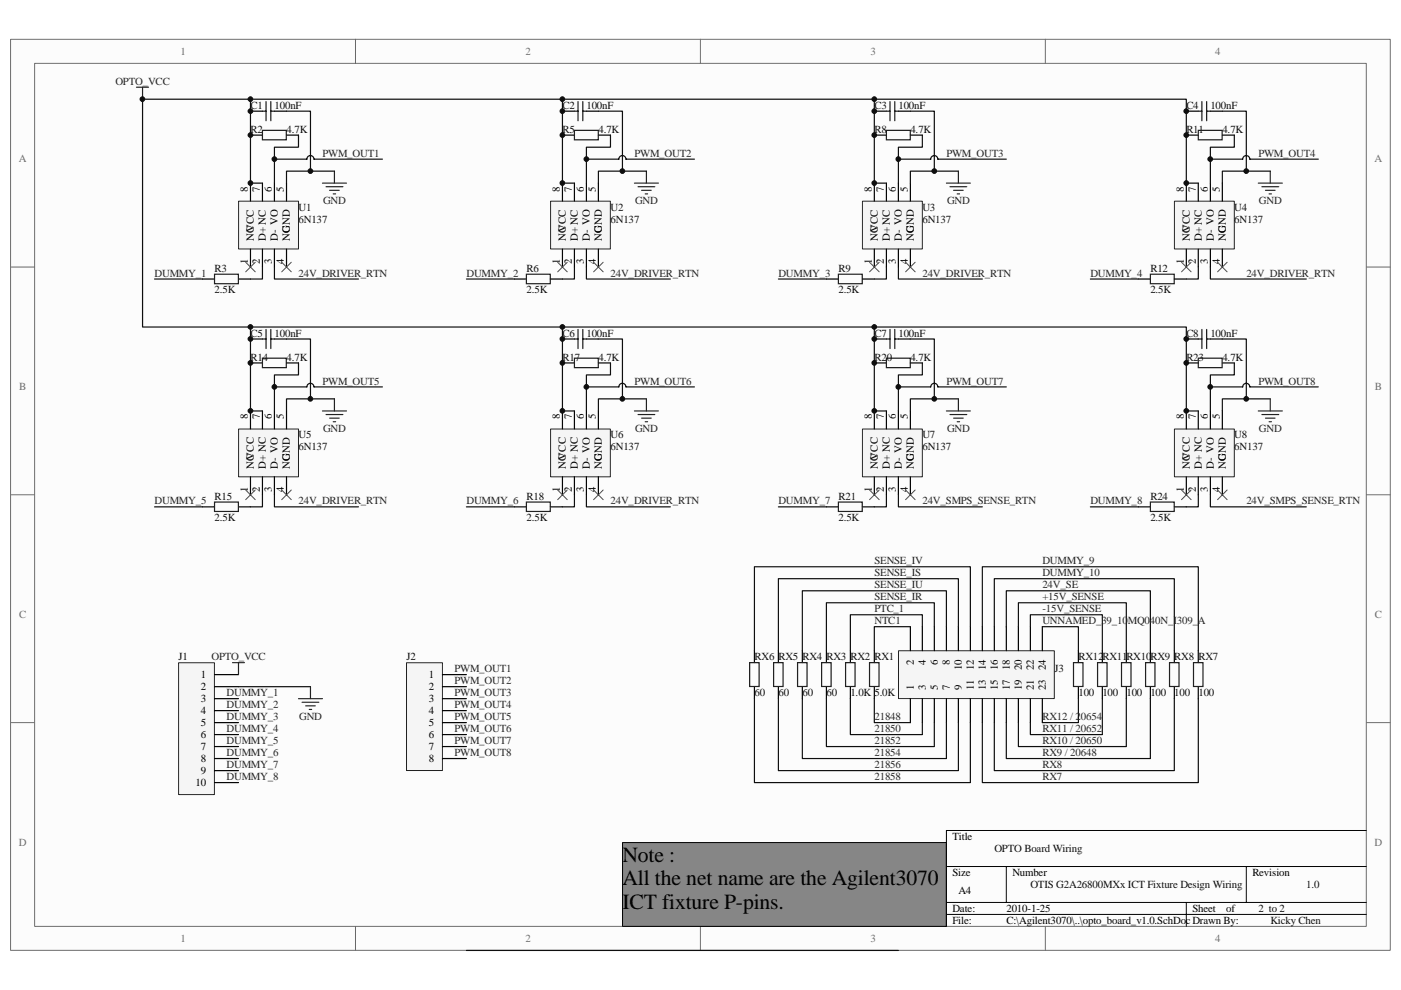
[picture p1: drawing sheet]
<svg xmlns="http://www.w3.org/2000/svg" width="297mm" height="210mm" viewBox="0 0 297 210" stroke-linecap="round" stroke-linejoin="round" font-family="sans-serif">
<path d="M2.3 8.4h292.5v193.2h-292.5z" fill="#fcfcfc"/>
<path d="M2.2 8.3h292.6v193.3h-292.6z" fill="none" stroke="#6e6e6e" stroke-width=".21"/>
<path d="M7.4 13.5h282.3v183h-282.3z" fill="#fcfcfc"/>
<g fill="none" stroke="#6e6e6e" stroke-width=".21">
<path d="M7.3 13.4h282.4v183.1h-282.4zM75.4 8.3v5.1M148.5 8.3v5.1M221.6 8.3v5.1M2.2 56.6h5.1M289.7 56.6h5.1M2.2 104.9h5.1M289.7 104.9h5.1M2.2 153.3h5.1M289.7 153.3h5.1M75.4 196.5v5.1M148.5 196.5v5.1"/>
<path d="M221.6 196.5v5.1"/>
</g>
<path d="M289.7 176.1h-89v20.4M200.7 183.8h89M200.7 191.4h89M200.7 194h89M213.4 183.8v7.6M251.5 191.4v5.1M264.2 183.8v7.6" fill="none" stroke="#000" stroke-width=".21"/>
<path d="M98.9 201.6h91.6" fill="none" stroke="#0e0e0e" stroke-width=".25"/>
<path d="M132 178.7h68.6v17.8h-68.6z" fill="#868686"/>
<path d="M132 178.7h68.6v17.8h-68.6z" fill="none" stroke="#000" stroke-width=".21"/>
<path d="M249 42.7h12.7v10.1h-12.7z" fill="#f5f5f5"/>
<path d="M249 42.7h12.7v10.1h-12.7z" fill="none" stroke="#262626" stroke-width=".21"/>
<g fill="none" stroke="#000" stroke-width=".25">
<path d="M251.5 38.8v3.9M251.5 23.6h2.6M251.5 28.7h2.6M254.1 38.8v3.9M256.6 38.8v3.9M256.6 23.6h2.6M259.2 38.8v3.9M259.2 28.7h2.5M241.3 59.2h2.6M249 59.2h2.5M251.5 52.8v3.8M254.1 52.8v3.8"/>
<path d="M256.6 52.8v3.8M259.2 52.8v3.8"/>
</g>
<path d="M250.5 55.6l2 2.1M252.5 55.6l-2 2.1M258.1 55.6l2.1 2.1M260.2 55.6l-2.1 2.1" fill="none" stroke="#4c4c4c" stroke-width=".21"/>
<path d="M254.1 27.6h5v2.1h-5zM254.1 23.6h.7M254.8 21.5v4.1M255.8 21.5v4.1M255.8 23.6h.8M243.9 58.2h5.1v2h-5.1z" fill="none" stroke="#1c1c1c" stroke-width=".25"/>
<path d="M256.6 33.8h6.9a.75 .75 0 0 1 .7-.8 .75 .75 0 0 1 .8 .8M259.2 23.6h5v12.7h-5v2.5M261.7 28.7v2.5h-5.1v7.6M264.2 36.3h5.1M265 33.8h14.5M254.1 56.6v2.6h-2.6M256.6 56.6v2.6h20.4" fill="none" stroke="#0e0e0e" stroke-width=".25"/>
<path d="M266.8 38.8h5.1M267.5 39.6h3.6M269.3 36.3v2.5M268.3 40.4h2M269.1 41.1h.5" fill="none" stroke="#262626" stroke-width=".25"/>
<path d="M182.9 42.7h12.7v10.1h-12.7z" fill="#f5f5f5"/>
<path d="M182.9 42.7h12.7v10.1h-12.7z" fill="none" stroke="#262626" stroke-width=".21"/>
<g fill="none" stroke="#000" stroke-width=".25">
<path d="M185.4 38.8v3.9M185.4 23.6h2.5M185.4 28.7h2.5M187.9 38.8v3.9M190.5 38.8v3.9M190.5 23.6h2.5M193 38.8v3.9M193 28.7h2.6M175.2 59.2h2.6M182.8 59.2h2.6M185.4 52.8v3.8M187.9 52.8v3.8"/>
<path d="M190.5 52.8v3.8M193 52.8v3.8"/>
</g>
<path d="M184.4 55.6l2 2.1M186.4 55.6l-2 2.1M192 55.6l2 2.1M194 55.6l-2 2.1" fill="none" stroke="#4c4c4c" stroke-width=".21"/>
<path d="M187.9 27.6h5.1v2.1h-5.1zM187.9 23.6h.8M188.7 21.5v4.1M189.7 21.5v4.1M189.7 23.6h.8M177.8 58.2h5v2h-5z" fill="none" stroke="#1c1c1c" stroke-width=".25"/>
<path d="M190.5 33.8h6.8a.75 .75 0 0 1 .8-.8 .75 .75 0 0 1 .7 .8M193 23.6h5.1v12.7h-5.1v2.5M195.6 28.7v2.5h-5.1v7.6M198.1 36.3h5.1M198.9 33.8h14.5M187.9 56.6v2.6h-2.5" fill="none" stroke="#0e0e0e" stroke-width=".25"/>
<path d="M200.7 38.8h5M201.4 39.6h3.6M203.2 36.3v2.5M202.2 40.4h2M202.9 41.1h.6" fill="none" stroke="#262626" stroke-width=".25"/>
<path d="M116.8 42.7h12.6v10.1h-12.6z" fill="#f5f5f5"/>
<path d="M116.7 42.7h12.7v10.1h-12.7z" fill="none" stroke="#262626" stroke-width=".21"/>
<g fill="none" stroke="#000" stroke-width=".25">
<path d="M119.2 38.8v3.9M119.2 23.6h2.6M119.2 28.7h2.6M121.8 38.8v3.9M124.3 38.8v3.9M124.3 23.6h2.6M126.9 38.8v3.9M126.9 28.7h2.5M109.1 59.2h2.5M116.7 59.2h2.5M119.2 52.8v3.8M121.8 52.8v3.8"/>
<path d="M124.3 52.8v3.8M126.9 52.8v3.8"/>
</g>
<path d="M118.2 55.6l2.1 2.1M120.3 55.6l-2.1 2.1M125.9 55.6l2 2.1M127.9 55.6l-2 2.1" fill="none" stroke="#4c4c4c" stroke-width=".21"/>
<path d="M121.8 23.6h.8M121.8 27.6h5v2.1h-5zM122.6 21.5v4.1M123.6 21.5v4.1M123.6 23.6h.7M111.6 58.2h5.1v2h-5.1z" fill="none" stroke="#1c1c1c" stroke-width=".25"/>
<path d="M124.3 33.8h6.9a.75 .75 0 0 1 .8-.8 .75 .75 0 0 1 .7 .8h14.5M126.9 23.6h5.1v12.7h-5.1v2.5M129.4 28.7v2.5h-5.1v7.6M132 36.3h5.1M121.8 56.6v2.6h-2.6" fill="none" stroke="#0e0e0e" stroke-width=".25"/>
<path d="M134.5 38.8h5.1M135.3 39.6h3.5M137.1 36.3v2.5M136 40.4h2.1M136.8 41.1h.5" fill="none" stroke="#262626" stroke-width=".25"/>
<path d="M50.6 42.7h12.7v10.1h-12.7z" fill="#f5f5f5"/>
<path d="M50.6 42.7h12.7v10.1h-12.7z" fill="none" stroke="#262626" stroke-width=".21"/>
<g fill="none" stroke="#000" stroke-width=".25">
<path d="M53.1 38.8v3.9M53.1 23.6h2.5M53.1 28.7h2.5M55.6 38.8v3.9M58.2 38.8v3.9M58.2 23.6h2.5M60.7 38.8v3.9M60.7 28.7h2.6M42.9 59.2h2.6M50.6 59.2h2.5M53.1 52.8v3.8M55.6 52.8v3.8"/>
<path d="M58.2 52.8v3.8M60.7 52.8v3.8"/>
</g>
<path d="M52.1 55.6l2 2.1M54.1 55.6l-2 2.1M59.7 55.6l2.1 2.1M61.8 55.6l-2.1 2.1" fill="none" stroke="#4c4c4c" stroke-width=".21"/>
<path d="M55.6 27.6h5.1v2.1h-5.1zM55.6 23.6h.8M56.4 21.5v4.1M57.4 21.5v4.1M57.4 23.6h.8M45.5 58.2h5v2h-5z" fill="none" stroke="#1c1c1c" stroke-width=".25"/>
<path d="M53.1 21h66.1v17.8h2.6M58.2 33.8h6.9a.75 .75 0 0 1 .7-.8 .75 .75 0 0 1 .8 .8h14.5M60.7 23.6h5.1v12.7h-5.1v2.5M63.3 28.7v2.5h-5.1v7.6M65.8 36.3h5.1M119.2 21h66.2v17.8h2.5M185.4 21h66.1v17.8h2.6M55.6 56.6v2.6h-2.5M58.2 56.6v2.6h17.8M124.3 56.6v2.6h17.8M190.5 56.6v2.6h17.8" fill="none" stroke="#0e0e0e" stroke-width=".25"/>
<path d="M68.4 38.8h5.1M69.1 39.6h3.6M70.9 36.3v2.5M69.9 40.4h2M70.7 41.1h.5" fill="none" stroke="#262626" stroke-width=".25"/>
<path d="M249 91h12.7v10.1h-12.7z" fill="#f5f5f5"/>
<path d="M249 91h12.7v10.1h-12.7z" fill="none" stroke="#262626" stroke-width=".21"/>
<g fill="none" stroke="#000" stroke-width=".25">
<path d="M251.5 71.9h2.6M251.5 77h2.6M256.6 71.9h2.6M259.2 77h2.5M251.5 87.2v3.8M254.1 87.2v3.8M256.6 87.2v3.8M259.2 87.2v3.8M241.3 107.5h2.6M249 107.5h2.5M251.5 101.1v3.8M254.1 101.1v3.8"/>
<path d="M256.6 101.1v3.8M259.2 101.1v3.8"/>
</g>
<path d="M250.5 103.9l2 2.1M252.5 103.9l-2 2.1M258.1 103.9l2.1 2.1M260.2 103.9l-2.1 2.1" fill="none" stroke="#4c4c4c" stroke-width=".21"/>
<path d="M254.1 76h5v2h-5zM254.1 71.9h.7M254.8 69.9v4M255.8 69.9v4M255.8 71.9h.8M243.9 106.5h5.1v2h-5.1z" fill="none" stroke="#1c1c1c" stroke-width=".25"/>
<path d="M259.2 71.9h5v12.7h-5v2.6M261.7 77v2.5h-5.1v7.7M256.6 82.1h6.9a.75 .75 0 0 1 .7-.8 .75 .75 0 0 1 .8 .8M264.2 84.6h5.1M265 82.1h14.5M254.1 104.9v2.6h-2.6M256.6 104.9v2.6h20.4" fill="none" stroke="#0e0e0e" stroke-width=".25"/>
<path d="M266.8 87.2h5.1M267.5 87.9h3.6M268.3 88.7h2M269.1 89.5h.5M269.3 84.6v2.6" fill="none" stroke="#262626" stroke-width=".25"/>
<path d="M182.9 91h12.7v10.1h-12.7z" fill="#f5f5f5"/>
<path d="M182.9 91h12.7v10.1h-12.7z" fill="none" stroke="#262626" stroke-width=".21"/>
<g fill="none" stroke="#000" stroke-width=".25">
<path d="M185.4 71.9h2.5M185.4 77h2.5M190.5 71.9h2.5M193 77h2.6M185.4 87.2v3.8M187.9 87.2v3.8M190.5 87.2v3.8M193 87.2v3.8M175.2 107.5h2.6M182.8 107.5h2.6M185.4 101.1v3.8M187.9 101.1v3.8"/>
<path d="M190.5 101.1v3.8M193 101.1v3.8"/>
</g>
<path d="M184.4 103.9l2 2.1M186.4 103.9l-2 2.1M192 103.9l2 2.1M194 103.9l-2 2.1" fill="none" stroke="#4c4c4c" stroke-width=".21"/>
<path d="M187.9 76h5.1v2h-5.1zM187.9 71.9h.8M188.7 69.9v4M189.7 69.9v4M189.7 71.9h.8M177.8 106.5h5v2h-5z" fill="none" stroke="#1c1c1c" stroke-width=".25"/>
<path d="M193 71.9h5.1v12.7h-5.1v2.6M195.6 77v2.5h-5.1v7.7M190.5 82.1h6.8a.75 .75 0 0 1 .8-.8 .75 .75 0 0 1 .7 .8M198.1 84.6h5.1M198.9 82.1h14.5M187.9 104.9v2.6h-2.5" fill="none" stroke="#0e0e0e" stroke-width=".25"/>
<path d="M200.7 87.2h5M201.4 87.9h3.6M202.2 88.7h2M202.9 89.5h.6M203.2 84.6v2.6" fill="none" stroke="#262626" stroke-width=".25"/>
<path d="M116.8 91h12.6v10.1h-12.6z" fill="#f5f5f5"/>
<path d="M116.7 91h12.7v10.1h-12.7z" fill="none" stroke="#262626" stroke-width=".21"/>
<g fill="none" stroke="#000" stroke-width=".25">
<path d="M119.2 71.9h2.6M119.2 77h2.6M124.3 71.9h2.6M126.9 77h2.5M119.2 87.2v3.8M121.8 87.2v3.8M124.3 87.2v3.8M126.9 87.2v3.8M109.1 107.5h2.5M116.7 107.5h2.5M119.2 101.1v3.8M121.8 101.1v3.8"/>
<path d="M124.3 101.1v3.8M126.9 101.1v3.8"/>
</g>
<path d="M118.2 103.9l2.1 2.1M120.3 103.9l-2.1 2.1M125.9 103.9l2 2.1M127.9 103.9l-2 2.1" fill="none" stroke="#4c4c4c" stroke-width=".21"/>
<path d="M121.8 71.9h.8M121.8 76h5v2h-5zM122.6 69.9v4M123.6 69.9v4M123.6 71.9h.7M111.6 106.5h5.1v2h-5.1z" fill="none" stroke="#1c1c1c" stroke-width=".25"/>
<path d="M126.9 71.9h5.1v12.7h-5.1v2.6M129.4 77v2.5h-5.1v7.7M124.3 82.1h6.9a.75 .75 0 0 1 .8-.8 .75 .75 0 0 1 .7 .8h14.5M132 84.6h5.1M121.8 104.9v2.6h-2.6" fill="none" stroke="#0e0e0e" stroke-width=".25"/>
<path d="M134.5 87.2h5.1M135.3 87.9h3.5M136 88.7h2.1M136.8 89.5h.5M137.1 84.6v2.6" fill="none" stroke="#262626" stroke-width=".25"/>
<path d="M50.6 91h12.7v10.1h-12.7z" fill="#f5f5f5"/>
<path d="M50.6 91h12.7v10.1h-12.7z" fill="none" stroke="#262626" stroke-width=".21"/>
<g fill="none" stroke="#000" stroke-width=".25">
<path d="M53.1 71.9h2.5M53.1 77h2.5M58.2 71.9h2.5M60.7 77h2.6M53.1 87.2v3.8M55.6 87.2v3.8M58.2 87.2v3.8M60.7 87.2v3.8M42.9 107.5h2.6M50.6 107.5h2.5M53.1 101.1v3.8M55.6 101.1v3.8"/>
<path d="M58.2 101.1v3.8M60.7 101.1v3.8"/>
</g>
<path d="M52.1 103.9l2 2.1M54.1 103.9l-2 2.1M59.7 103.9l2.1 2.1M61.8 103.9l-2.1 2.1" fill="none" stroke="#4c4c4c" stroke-width=".21"/>
<path d="M55.6 76h5.1v2h-5.1zM55.6 71.9h.8M56.4 69.9v4M57.4 69.9v4M57.4 71.9h.8M45.5 106.5h5v2h-5z" fill="none" stroke="#1c1c1c" stroke-width=".25"/>
<g fill="none" stroke="#0e0e0e" stroke-width=".25">
<path d="M32.8 59.2h10.1M98.9 59.2h10.2M165 59.2h10.2M231.2 59.2h10.1M53.1 69.4h66.1v17.8h2.6M60.7 71.9h5.1v12.7h-5.1v2.6M63.3 77v2.5h-5.1v7.7M119.2 69.4h66.2v17.8h2.5M185.4 69.4h66.1v17.8h2.6M58.2 82.1h6.9a.75 .75 0 0 1 .7-.8 .75 .75 0 0 1 .8 .8h14.5M65.8 84.6h5.1M32.8 107.5h10.1"/>
<path d="M55.6 104.9v2.6h-2.5M58.2 104.9v2.6h17.8M98.9 107.5h10.2M124.3 104.9v2.6h17.8M165 107.5h10.2M190.5 104.9v2.6h17.8M231.2 107.5h10.1"/>
</g>
<path d="M68.4 87.2h5.1M69.1 87.9h3.6M69.9 88.7h2M70.7 89.5h.5M70.9 84.6v2.6" fill="none" stroke="#262626" stroke-width=".25"/>
<path d="M86.2 140.6h7.6v22.8h-7.6z" fill="#f5f5f5"/>
<path d="M86.2 140.6h7.6v22.8h-7.6z" fill="none" stroke="#262626" stroke-width=".21"/>
<path d="M93.8 143.1h5.1M93.8 145.6h5.1M93.8 148.2h5.1M93.8 150.7h5.1M93.8 153.3h5.1M93.8 155.8h5.1M93.8 158.3h5.1M93.8 160.9h5.1" fill="none" stroke="#000" stroke-width=".25"/>
<path d="M37.9 140.6h7.6v27.9h-7.6z" fill="#f5f5f5"/>
<path d="M37.9 140.6h7.6v27.9h-7.6z" fill="none" stroke="#262626" stroke-width=".21"/>
<path d="M45.5 143.1h5.1M45.5 145.6h5.1M45.5 148.2h5.1M45.5 150.7h5.1M45.5 153.3h5.1M45.5 155.8h5.1M45.5 158.3h5.1M45.5 160.9h5.1M45.5 163.4h5.1M45.5 166h5.1" fill="none" stroke="#000" stroke-width=".25"/>
<path d="M28.9 18.5h2.6M30.2 18.5v2.5M49.3 140.5h2.5M50.6 140.5v2.6M63.3 148.2h5.1M64 148.9h3.6M64.8 149.7h2M65.6 150.5h.5M65.8 145.6v2.6" fill="none" stroke="#262626" stroke-width=".25"/>
<path d="M55.6 38.8h-2.5v-17.8h-22.9v48.4h22.9v17.8h2.5M50.6 145.6h15.2" fill="none" stroke="#0e0e0e" stroke-width=".25"/>
<path d="M190.5 138h33v10.2h-33z" fill="#f5f5f5"/>
<path d="M190.5 138h33v10.2h-33z" fill="none" stroke="#262626" stroke-width=".21"/>
<g fill="none" stroke="#000" stroke-width=".25">
<path d="M160 138v2.5M165 138v2.5M170.1 138v2.5M175.2 138v2.5M180.3 138v2.5M185.4 138v2.5M193 132.9v5.1M195.6 132.9v5.1M198.1 132.9v5.1M200.7 132.9v5.1M203.2 132.9v5.1M205.7 132.9v5.1"/>
<path d="M208.3 132.9v5.1M210.8 132.9v5.1M213.4 132.9v5.1M215.9 132.9v5.1M218.5 132.9v5.1M221 132.9v5.1M228.6 138v2.5M233.7 138v2.5M238.8 138v2.5M243.9 138v2.5M249 138v2.5M254.1 138v2.5"/>
<path d="M160 145.6v2.6M165 145.6v2.6M170.1 145.6v2.6M175.2 145.6v2.6M180.3 145.6v2.6M185.4 145.6v2.6M193 148.2v5.1M195.6 148.2v5.1M198.1 148.2v5.1M200.7 148.2v5.1M203.2 148.2v5.1M205.7 148.2v5.1"/>
<path d="M208.3 148.2v5.1M210.8 148.2v5.1M213.4 148.2v5.1M215.9 148.2v5.1M218.5 148.2v5.1M221 148.2v5.1M228.6 145.6v2.6M233.7 145.6v2.6M238.8 145.6v2.6M243.9 145.6v2.6M249 145.6v2.6M254.1 145.6v2.6"/>
</g>
<path d="M158.9 140.5h2v5.1h-2zM164 140.5h2v5.1h-2zM169.1 140.5h2v5.1h-2zM174.2 140.5h2v5.1h-2zM179.3 140.5h2v5.1h-2zM184.4 140.5h2v5.1h-2zM227.6 140.5h2v5.1h-2zM232.7 140.5h2v5.1h-2zM237.8 140.5h2v5.1h-2zM242.9 140.5h2v5.1h-2zM248 140.5h2v5.1h-2zM253 140.5h2.1v5.1h-2.1z" fill="none" stroke="#1c1c1c" stroke-width=".25"/>
<g fill="none" stroke="#0e0e0e" stroke-width=".25">
<path d="M193 132.9h-7.6v5.1M195.6 132.9v-2.5h-15.3v7.6M198.1 132.9v-5.1h-22.9v10.2M200.7 132.9v-7.6h-30.6v12.7M203.2 132.9v-10.2h-38.2v15.3M205.7 132.9v-12.7h-45.7v17.8M208.3 132.9v-12.7h45.8v17.8M210.8 132.9v-10.2h38.2v15.3M213.4 132.9v-7.6h30.5v12.7M215.9 132.9v-5.1h22.9v10.2M218.5 132.9v-2.5h15.2v7.6M221 132.9h7.6v5.1"/>
<path d="M160 148.2v17.8h45.7v-12.7M165 148.2v15.2h38.2v-10.1M170.1 148.2v12.7h30.6v-7.6M175.2 148.2v10.1h22.9v-5M180.3 148.2v7.6h15.3v-2.5M185.4 148.2v5.1h7.6M228.6 148.2v5.1h-7.6M233.7 148.2v7.6h-15.2v-2.5M238.8 148.2v10.1h-22.9v-5M243.9 148.2v12.7h-30.5v-7.6M249 148.2v15.2h-38.2v-10.1M254.1 148.2v17.8h-45.8v-12.7"/>
</g>
<g fill="#0e0e0e" stroke="#0e0e0e" stroke-width=".21">
<circle cx="30.2" cy="21" r=".49"/>
<circle cx="53.1" cy="87.1" r=".49"/>
<circle cx="53.1" cy="77" r=".49"/>
<circle cx="53.1" cy="71.9" r=".49"/>
<circle cx="53.1" cy="69.3" r=".49"/>
<circle cx="53.1" cy="38.8" r=".49"/>
<circle cx="53.1" cy="28.7" r=".49"/>
<circle cx="53.1" cy="23.6" r=".49"/>
<circle cx="53.1" cy="21" r=".49"/>
<circle cx="58.2" cy="82.1" r=".5"/>
<circle cx="58.2" cy="33.7" r=".5"/>
<circle cx="65.8" cy="84.6" r=".5"/>
<circle cx="65.8" cy="36.3" r=".5"/>
<circle cx="119.2" cy="87.1" r=".5"/>
<circle cx="119.2" cy="77" r=".5"/>
<circle cx="119.2" cy="71.9" r=".5"/>
<circle cx="119.2" cy="69.3" r=".5"/>
<circle cx="119.2" cy="38.8" r=".5"/>
<circle cx="119.2" cy="28.7" r=".5"/>
<circle cx="119.2" cy="23.6" r=".5"/>
<circle cx="119.2" cy="21" r=".5"/>
<circle cx="124.3" cy="82.1" r=".5"/>
<circle cx="124.3" cy="33.7" r=".5"/>
<circle cx="132" cy="84.6" r=".5"/>
<circle cx="132" cy="36.3" r=".5"/>
<circle cx="185.4" cy="87.1" r=".49"/>
<circle cx="185.4" cy="77" r=".5"/>
<circle cx="185.4" cy="71.9" r=".5"/>
<circle cx="185.4" cy="69.3" r=".49"/>
<circle cx="185.4" cy="38.8" r=".5"/>
<circle cx="185.4" cy="28.7" r=".5"/>
<circle cx="185.4" cy="23.6" r=".5"/>
<circle cx="185.4" cy="21" r=".49"/>
<circle cx="190.5" cy="82.1" r=".5"/>
<circle cx="190.5" cy="33.7" r=".5"/>
<circle cx="198.1" cy="84.6" r=".5"/>
<circle cx="198.1" cy="36.3" r=".5"/>
<circle cx="251.5" cy="87.1" r=".49"/>
<circle cx="251.5" cy="77" r=".5"/>
<circle cx="251.5" cy="71.9" r=".5"/>
<circle cx="251.5" cy="38.8" r=".5"/>
<circle cx="251.5" cy="28.7" r=".5"/>
<circle cx="251.5" cy="23.6" r=".5"/>
<circle cx="256.6" cy="82.1" r=".49"/>
<circle cx="256.6" cy="33.7" r=".49"/>
<circle cx="264.2" cy="84.6" r=".5"/>
<circle cx="264.2" cy="36.3" r=".5"/>
</g>
<g font-size="4.6">
<text x="132" y="182.8">Note :</text>
<text x="132" y="187.8">All the net name are the Agilent3070</text>
<text x="132" y="192.9">ICT fixture P-pins.</text>
</g>
<g font-size="2.3" fill="#706f64">
<text x="38.3" y="11.6">1</text>
<text x="111.4" y="11.6">2</text>
<text x="184.5" y="11.6">3</text>
<text x="257.7" y="11.6">4</text>
<text x="4" y="34.5">A</text>
<text x="291.4" y="34.5">A</text>
<text x="4" y="82.8">B</text>
<text x="291.5" y="82.8">B</text>
<text x="4" y="131.1">C</text>
<text x="291.5" y="131.1">C</text>
<text x="4" y="179.4">D</text>
<text x="291.4" y="179.4">D</text>
<text x="38.3" y="199.8">1</text>
<text x="111.4" y="199.8">2</text>
<text x="184.5" y="199.8">3</text>
<text x="257.7" y="199.8">4</text>
</g>
<g font-size="2.3" fill="#262626">
<text x="24.5" y="18">OPTO_VCC</text>
<text x="68.4" y="33.3">PWM_OUT1</text>
<text x="134.5" y="33.3">PWM_OUT2</text>
<text x="200.7" y="33.3">PWM_OUT3</text>
<text x="266.8" y="33.3">PWM_OUT4</text>
<text x="68.5" y="43.4">GND</text>
<text x="134.6" y="43.4">GND</text>
<text x="200.8" y="43.4">GND</text>
<text x="266.9" y="43.4">GND</text>
<text x="32.8" y="58.7">DUMMY_1</text>
<text x="63.3" y="58.7">24V_DRIVER_RTN</text>
<text x="98.9" y="58.7">DUMMY_2</text>
<text x="129.4" y="58.7">24V_DRIVER_RTN</text>
<text x="165" y="58.7">DUMMY_3</text>
<text x="195.6" y="58.7">24V_DRIVER_RTN</text>
<text x="231.2" y="58.7">DUMMY_4</text>
<text x="264.3" y="58.7">24V_DRIVER_RTN</text>
<text x="68.4" y="81.6">PWM_OUT5</text>
<text x="134.5" y="81.6">PWM_OUT6</text>
<text x="200.7" y="81.6">PWM_OUT7</text>
<text x="266.8" y="81.6">PWM_OUT8</text>
<text x="68.5" y="91.7">GND</text>
<text x="134.6" y="91.7">GND</text>
<text x="200.8" y="91.7">GND</text>
<text x="266.9" y="91.7">GND</text>
<text x="32.8" y="107">DUMMY_5</text>
<text x="63.3" y="107">24V_DRIVER_RTN</text>
<text x="98.9" y="107">DUMMY_6</text>
<text x="129.4" y="107">24V_DRIVER_RTN</text>
<text x="165" y="107">DUMMY_7</text>
<text x="195.6" y="107">24V_SMPS_SENSE_RTN</text>
<text x="231.2" y="107">DUMMY_8</text>
<text x="264.3" y="107">24V_SMPS_SENSE_RTN</text>
<text x="185.4" y="119.7">SENSE_IV</text>
<text x="221" y="119.7">DUMMY_9</text>
<text x="185.4" y="122.2">SENSE_IS</text>
<text x="185.4" y="124.8">SENSE_IU</text>
<text x="221" y="122.2">DUMMY_10</text>
<text x="221" y="124.8">24V_SE</text>
<text x="185.4" y="127.3">SENSE_IR</text>
<text x="185.4" y="129.9">PTC_1</text>
<text x="221" y="127.3">+15V_SENSE</text>
<text x="221" y="129.9">-15V_SENSE</text>
<text x="185.4" y="132.4">NTC1</text>
<text x="221" y="132.4">UNNAMED_39_10MQ040N_I309_A</text>
<text x="44.8" y="140">OPTO_VCC</text>
<text x="96.4" y="142.6">PWM_OUT1</text>
<text x="48" y="147.7">DUMMY_1</text>
<text x="96.4" y="145.1">PWM_OUT2</text>
<text x="96.4" y="147.7">PWM_OUT3</text>
<text x="48" y="150.2">DUMMY_2</text>
<text x="48" y="152.8">DUMMY_3</text>
<text x="48" y="155.3">DUMMY_4</text>
<text x="63.4" y="152.7">GND</text>
<text x="96.4" y="150.2">PWM_OUT4</text>
<text x="96.4" y="152.8">PWM_OUT5</text>
<text x="96.4" y="155.3">PWM_OUT6</text>
<text x="185.4" y="152.8">21848</text>
<text x="185.4" y="155.3">21850</text>
<text x="221" y="155.3">RX11 / 20652</text>
<text x="221" y="152.8">RX12 / 20654</text>
<text x="48" y="157.8">DUMMY_5</text>
<text x="48" y="160.4">DUMMY_6</text>
<text x="96.4" y="157.8">PWM_OUT7</text>
<text x="96.4" y="160.4">PWM_OUT8</text>
<text x="185.4" y="157.8">21852</text>
<text x="185.4" y="160.4">21854</text>
<text x="221" y="157.8">RX10 / 20650</text>
<text x="221" y="160.4">RX9 / 20648</text>
<text x="48" y="162.9">DUMMY_7</text>
<text x="48" y="165.5">DUMMY_8</text>
<text x="185.4" y="162.9">21856</text>
<text x="185.4" y="165.5">21858</text>
<text x="221" y="162.9">RX8</text>
<text x="221" y="165.5">RX7</text>
</g>
<g font-size="2.3" fill="#0e0e0e">
<text x="53.1" y="23.1">C1</text>
<text x="58.2" y="23.1">100nF</text>
<text x="119.2" y="23.1">C2</text>
<text x="124.4" y="23.1">100nF</text>
<text x="185.4" y="23.1">C3</text>
<text x="190.5" y="23.1">100nF</text>
<text x="251.5" y="23.1">C4</text>
<text x="256.6" y="23.1">100nF</text>
<text x="53.1" y="28.2">R2</text>
<text x="60.7" y="28.2">4.7K</text>
<text x="119.2" y="28.2">R5</text>
<text x="126.9" y="28.2">4.7K</text>
<text x="185.4" y="28.2">R8</text>
<text x="193" y="28.2">4.7K</text>
<text x="251.5" y="28.2">R11</text>
<text x="259.2" y="28.2">4.7K</text>
<text x="63.3" y="44.7">U1</text>
<text x="63.3" y="47.2">6N137</text>
<text x="129.4" y="44.7">U2</text>
<text x="129.4" y="47.2">6N137</text>
<text x="195.6" y="44.7">U3</text>
<text x="195.6" y="47.2">6N137</text>
<text x="261.7" y="44.7">U4</text>
<text x="261.7" y="47.2">6N137</text>
<text x="45.5" y="57.7">R3</text>
<text x="111.6" y="57.7">R6</text>
<text x="177.8" y="57.7">R9</text>
<text x="243.9" y="57.7">R12</text>
<text x="45.5" y="62.2">2.5K</text>
<text x="111.6" y="62.2">2.5K</text>
<text x="177.8" y="62.2">2.5K</text>
<text x="243.9" y="62.2">2.5K</text>
<text x="53.1" y="71.4">C5</text>
<text x="58.2" y="71.4">100nF</text>
<text x="119.2" y="71.4">C6</text>
<text x="124.4" y="71.4">100nF</text>
<text x="185.4" y="71.4">C7</text>
<text x="190.5" y="71.4">100nF</text>
<text x="251.5" y="71.4">C8</text>
<text x="256.6" y="71.4">100nF</text>
<text x="53.1" y="76.5">R14</text>
<text x="60.7" y="76.5">4.7K</text>
<text x="119.2" y="76.5">R17</text>
<text x="126.9" y="76.5">4.7K</text>
<text x="185.4" y="76.5">R20</text>
<text x="193" y="76.5">4.7K</text>
<text x="251.5" y="76.5">R23</text>
<text x="259.2" y="76.5">4.7K</text>
<text x="63.3" y="93">U5</text>
<text x="63.3" y="95.5">6N137</text>
<text x="129.4" y="93">U6</text>
<text x="129.4" y="95.5">6N137</text>
<text x="195.6" y="93">U7</text>
<text x="195.6" y="95.5">6N137</text>
<text x="261.7" y="93">U8</text>
<text x="261.7" y="95.5">6N137</text>
<text x="45.5" y="106">R15</text>
<text x="111.6" y="106">R18</text>
<text x="177.8" y="106">R21</text>
<text x="243.9" y="106">R24</text>
<text x="45.5" y="110.6">2.5K</text>
<text x="111.6" y="110.6">2.5K</text>
<text x="177.8" y="110.6">2.5K</text>
<text x="243.9" y="110.6">2.5K</text>
<text x="37.9" y="140">J1</text>
<text x="86.2" y="140">J2</text>
<text x="160" y="140">RX6</text>
<text x="165.1" y="140">RX5</text>
<text x="170.1" y="140">RX4 RX3</text>
<text x="180.3" y="140">RX2</text>
<text x="185.4" y="140">RX1</text>
<text x="223.6" y="142.6">J3</text>
<text x="228.6" y="140">RX12</text>
<text x="233.7" y="140">RX11</text>
<text x="238.8" y="140">RX10</text>
<text x="243.9" y="140">RX9 RX8</text>
<text x="254.1" y="140">RX7</text>
<text x="160" y="147.7">60</text>
<text x="165.1" y="147.7">60</text>
<text x="170.1" y="147.7">60</text>
<text x="175.2" y="147.7">60</text>
<text x="180.3" y="147.7">1.0K</text>
<text x="185.4" y="147.7">5.0K</text>
<text x="228.6" y="147.7">100</text>
<text x="233.7" y="147.7">100</text>
<text x="238.8" y="147.7">100</text>
<text x="243.9" y="147.7">100</text>
<text x="249" y="147.7">100</text>
<text x="254.1" y="147.7">100</text>
<text x="210.8" y="180.7">OPTO Board Wiring</text>
<text x="218.5" y="188.4">OTIS G2A26800MXx ICT Fixture Design Wiring</text>
<text x="277" y="188.4">1.0</text>
<text x="266.8" y="193.4">2 to 2</text>
<text x="269.3" y="196">Kicky Chen</text>
</g>
<g font-size="2.3">
<text x="52.6" y="40.6" transform="rotate(-90 52.6 40.6)">8</text>
<text x="55.1" y="40.6" transform="rotate(-90 55.1 40.6)">7</text>
<text x="57.7" y="40.6" transform="rotate(-90 57.7 40.6)">6</text>
<text x="60.2" y="40.6" transform="rotate(-90 60.2 40.6)">5</text>
<text x="118.7" y="40.6" transform="rotate(-90 118.7 40.6)">8</text>
<text x="121.2" y="40.6" transform="rotate(-90 121.2 40.6)">7</text>
<text x="123.8" y="40.6" transform="rotate(-90 123.8 40.6)">6</text>
<text x="126.3" y="40.6" transform="rotate(-90 126.3 40.6)">5</text>
<text x="184.8" y="40.6" transform="rotate(-90 184.8 40.6)">8</text>
<text x="187.4" y="40.6" transform="rotate(-90 187.4 40.6)">7</text>
<text x="189.9" y="40.6" transform="rotate(-90 189.9 40.6)">6</text>
<text x="192.5" y="40.6" transform="rotate(-90 192.5 40.6)">5</text>
<text x="251" y="40.6" transform="rotate(-90 251 40.6)">8</text>
<text x="253.5" y="40.6" transform="rotate(-90 253.5 40.6)">7</text>
<text x="256.1" y="40.6" transform="rotate(-90 256.1 40.6)">6</text>
<text x="258.6" y="40.6" transform="rotate(-90 258.6 40.6)">5</text>
<text x="53.8" y="51.1" transform="rotate(-90 53.8 51.1)">NC</text>
<text x="53.8" y="49.1" transform="rotate(-90 53.8 49.1)">VCC</text>
<text x="56.4" y="51.1" transform="rotate(-90 56.4 51.1)">D+ NC</text>
<text x="58.9" y="51.1" transform="rotate(-90 58.9 51.1)">D- VO</text>
<text x="61.5" y="51.1" transform="rotate(-90 61.5 51.1)">NC</text>
<text x="61.5" y="49.4" transform="rotate(-90 61.5 49.4)">GND</text>
<text x="120" y="51.1" transform="rotate(-90 120 51.1)">NC</text>
<text x="120" y="49.1" transform="rotate(-90 120 49.1)">VCC</text>
<text x="122.5" y="51.1" transform="rotate(-90 122.5 51.1)">D+ NC</text>
<text x="125.1" y="51.1" transform="rotate(-90 125.1 51.1)">D- VO</text>
<text x="127.6" y="51.1" transform="rotate(-90 127.6 51.1)">NC</text>
<text x="127.6" y="49.4" transform="rotate(-90 127.6 49.4)">GND</text>
<text x="186.1" y="51.1" transform="rotate(-90 186.1 51.1)">NC</text>
<text x="186.1" y="49.1" transform="rotate(-90 186.1 49.1)">VCC</text>
<text x="188.7" y="51.1" transform="rotate(-90 188.7 51.1)">D+ NC</text>
<text x="191.2" y="51.1" transform="rotate(-90 191.2 51.1)">D- VO</text>
<text x="193.8" y="51.1" transform="rotate(-90 193.8 51.1)">NC</text>
<text x="193.8" y="49.4" transform="rotate(-90 193.8 49.4)">GND</text>
<text x="252.3" y="51.1" transform="rotate(-90 252.3 51.1)">NC</text>
<text x="252.3" y="49.1" transform="rotate(-90 252.3 49.1)">VCC</text>
<text x="254.8" y="51.1" transform="rotate(-90 254.8 51.1)">D+ NC</text>
<text x="257.3" y="51.1" transform="rotate(-90 257.3 51.1)">D- VO</text>
<text x="259.9" y="51.1" transform="rotate(-90 259.9 51.1)">NC</text>
<text x="259.9" y="49.4" transform="rotate(-90 259.9 49.4)">GND</text>
<text x="52.6" y="56" transform="rotate(-90 52.6 56)">1</text>
<text x="55.1" y="56" transform="rotate(-90 55.1 56)">2</text>
<text x="57.7" y="56" transform="rotate(-90 57.7 56)">3</text>
<text x="60.2" y="56" transform="rotate(-90 60.2 56)">4</text>
<text x="118.7" y="56" transform="rotate(-90 118.7 56)">1</text>
<text x="121.2" y="56" transform="rotate(-90 121.2 56)">2</text>
<text x="123.8" y="56" transform="rotate(-90 123.8 56)">3</text>
<text x="126.3" y="56" transform="rotate(-90 126.3 56)">4</text>
<text x="184.8" y="56" transform="rotate(-90 184.8 56)">1</text>
<text x="187.4" y="56" transform="rotate(-90 187.4 56)">2</text>
<text x="189.9" y="56" transform="rotate(-90 189.9 56)">3</text>
<text x="192.5" y="56" transform="rotate(-90 192.5 56)">4</text>
<text x="251" y="56" transform="rotate(-90 251 56)">1</text>
<text x="253.5" y="56" transform="rotate(-90 253.5 56)">2</text>
<text x="256.1" y="56" transform="rotate(-90 256.1 56)">3</text>
<text x="258.6" y="56" transform="rotate(-90 258.6 56)">4</text>
<text x="52.6" y="88.9" transform="rotate(-90 52.6 88.9)">8</text>
<text x="55.1" y="88.9" transform="rotate(-90 55.1 88.9)">7</text>
<text x="57.7" y="88.9" transform="rotate(-90 57.7 88.9)">6</text>
<text x="60.2" y="88.9" transform="rotate(-90 60.2 88.9)">5</text>
<text x="118.7" y="88.9" transform="rotate(-90 118.7 88.9)">8</text>
<text x="121.2" y="88.9" transform="rotate(-90 121.2 88.9)">7</text>
<text x="123.8" y="88.9" transform="rotate(-90 123.8 88.9)">6</text>
<text x="126.3" y="88.9" transform="rotate(-90 126.3 88.9)">5</text>
<text x="184.8" y="88.9" transform="rotate(-90 184.8 88.9)">8</text>
<text x="187.4" y="88.9" transform="rotate(-90 187.4 88.9)">7</text>
<text x="189.9" y="88.9" transform="rotate(-90 189.9 88.9)">6</text>
<text x="192.5" y="88.9" transform="rotate(-90 192.5 88.9)">5</text>
<text x="251" y="88.9" transform="rotate(-90 251 88.9)">8</text>
<text x="253.5" y="88.9" transform="rotate(-90 253.5 88.9)">7</text>
<text x="256.1" y="88.9" transform="rotate(-90 256.1 88.9)">6</text>
<text x="258.6" y="88.9" transform="rotate(-90 258.6 88.9)">5</text>
<text x="53.8" y="99.4" transform="rotate(-90 53.8 99.4)">NC</text>
<text x="53.8" y="97.5" transform="rotate(-90 53.8 97.5)">VCC</text>
<text x="56.4" y="99.4" transform="rotate(-90 56.4 99.4)">D+ NC</text>
<text x="58.9" y="99.4" transform="rotate(-90 58.9 99.4)">D- VO</text>
<text x="61.5" y="99.4" transform="rotate(-90 61.5 99.4)">NC</text>
<text x="61.5" y="97.7" transform="rotate(-90 61.5 97.7)">GND</text>
<text x="120" y="99.4" transform="rotate(-90 120 99.4)">NC</text>
<text x="120" y="97.5" transform="rotate(-90 120 97.5)">VCC</text>
<text x="122.5" y="99.4" transform="rotate(-90 122.5 99.4)">D+ NC</text>
<text x="125.1" y="99.4" transform="rotate(-90 125.1 99.4)">D- VO</text>
<text x="127.6" y="99.4" transform="rotate(-90 127.6 99.4)">NC</text>
<text x="127.6" y="97.7" transform="rotate(-90 127.6 97.7)">GND</text>
<text x="186.1" y="99.4" transform="rotate(-90 186.1 99.4)">NC</text>
<text x="186.1" y="97.5" transform="rotate(-90 186.1 97.5)">VCC</text>
<text x="188.7" y="99.4" transform="rotate(-90 188.7 99.4)">D+ NC</text>
<text x="191.2" y="99.4" transform="rotate(-90 191.2 99.4)">D- VO</text>
<text x="193.8" y="99.4" transform="rotate(-90 193.8 99.4)">NC</text>
<text x="193.8" y="97.7" transform="rotate(-90 193.8 97.7)">GND</text>
<text x="252.3" y="99.4" transform="rotate(-90 252.3 99.4)">NC</text>
<text x="252.3" y="97.5" transform="rotate(-90 252.3 97.5)">VCC</text>
<text x="254.8" y="99.4" transform="rotate(-90 254.8 99.4)">D+ NC</text>
<text x="257.3" y="99.4" transform="rotate(-90 257.3 99.4)">D- VO</text>
<text x="259.9" y="99.4" transform="rotate(-90 259.9 99.4)">NC</text>
<text x="259.9" y="97.7" transform="rotate(-90 259.9 97.7)">GND</text>
<text x="52.6" y="104.3" transform="rotate(-90 52.6 104.3)">1</text>
<text x="55.1" y="104.3" transform="rotate(-90 55.1 104.3)">2</text>
<text x="57.7" y="104.3" transform="rotate(-90 57.7 104.3)">3</text>
<text x="60.2" y="104.3" transform="rotate(-90 60.2 104.3)">4</text>
<text x="118.7" y="104.3" transform="rotate(-90 118.7 104.3)">1</text>
<text x="121.2" y="104.3" transform="rotate(-90 121.2 104.3)">2</text>
<text x="123.8" y="104.3" transform="rotate(-90 123.8 104.3)">3</text>
<text x="126.3" y="104.3" transform="rotate(-90 126.3 104.3)">4</text>
<text x="184.8" y="104.3" transform="rotate(-90 184.8 104.3)">1</text>
<text x="187.4" y="104.3" transform="rotate(-90 187.4 104.3)">2</text>
<text x="189.9" y="104.3" transform="rotate(-90 189.9 104.3)">3</text>
<text x="192.5" y="104.3" transform="rotate(-90 192.5 104.3)">4</text>
<text x="251" y="104.3" transform="rotate(-90 251 104.3)">1</text>
<text x="253.5" y="104.3" transform="rotate(-90 253.5 104.3)">2</text>
<text x="256.1" y="104.3" transform="rotate(-90 256.1 104.3)">3</text>
<text x="258.6" y="104.3" transform="rotate(-90 258.6 104.3)">4</text>
<text x="42.6" y="143.8">1</text>
<text x="90.9" y="143.8">1</text>
<text x="193.8" y="140.9" transform="rotate(-90 193.8 140.9)">2</text>
<text x="196.3" y="140.9" transform="rotate(-90 196.3 140.9)">4</text>
<text x="198.8" y="140.9" transform="rotate(-90 198.8 140.9)">6</text>
<text x="201.4" y="140.9" transform="rotate(-90 201.4 140.9)">8</text>
<text x="203.9" y="142.1" transform="rotate(-90 203.9 142.1)">10</text>
<text x="206.5" y="142.1" transform="rotate(-90 206.5 142.1)">12</text>
<text x="209" y="142.1" transform="rotate(-90 209 142.1)">14</text>
<text x="211.6" y="142.1" transform="rotate(-90 211.6 142.1)">16</text>
<text x="214.1" y="142.1" transform="rotate(-90 214.1 142.1)">18</text>
<text x="216.6" y="142.1" transform="rotate(-90 216.6 142.1)">20</text>
<text x="219.2" y="142.1" transform="rotate(-90 219.2 142.1)">22</text>
<text x="221.7" y="142.1" transform="rotate(-90 221.7 142.1)">24</text>
<text x="42.6" y="146.4">2</text>
<text x="42.6" y="148.9">3</text>
<text x="90.9" y="146.4">2</text>
<text x="90.9" y="148.9">3</text>
<text x="193.8" y="146.4" transform="rotate(-90 193.8 146.4)">1</text>
<text x="196.3" y="146.4" transform="rotate(-90 196.3 146.4)">3</text>
<text x="198.8" y="146.4" transform="rotate(-90 198.8 146.4)">5</text>
<text x="201.4" y="146.4" transform="rotate(-90 201.4 146.4)">7</text>
<text x="203.9" y="146.4" transform="rotate(-90 203.9 146.4)">9</text>
<text x="206.5" y="146.4" transform="rotate(-90 206.5 146.4)">11</text>
<text x="209" y="146.4" transform="rotate(-90 209 146.4)">13</text>
<text x="211.6" y="146.4" transform="rotate(-90 211.6 146.4)">15</text>
<text x="214.1" y="146.4" transform="rotate(-90 214.1 146.4)">17</text>
<text x="216.6" y="146.4" transform="rotate(-90 216.6 146.4)">19</text>
<text x="219.2" y="146.4" transform="rotate(-90 219.2 146.4)">21</text>
<text x="221.7" y="146.4" transform="rotate(-90 221.7 146.4)">23</text>
<text x="42.6" y="151.5">4</text>
<text x="42.6" y="154">5</text>
<text x="90.9" y="151.5">4</text>
<text x="90.9" y="154">5</text>
<text x="42.6" y="156.6">6</text>
<text x="42.6" y="159.1">7</text>
<text x="42.6" y="161.6">8</text>
<text x="90.9" y="156.6">6</text>
<text x="90.9" y="159.1">7</text>
<text x="90.9" y="161.6">8</text>
<text x="41.5" y="166.8">10</text>
<text x="42.6" y="164.2">9</text>
<text x="201.9" y="178.1">Title</text>
<text x="201.9" y="185.8">Size</text>
<text x="214.6" y="185.8">Number</text>
<text x="265.5" y="185.8">Revision</text>
<text x="203.2" y="189.6">A4</text>
<text x="201.9" y="193.4">Date:</text>
<text x="201.9" y="195.9">File:</text>
<text x="213.4" y="193.4">2010-1-25</text>
<text x="213.4" y="195.9">C:\Agilent3070\..\opto_board_v1.0.SchDocDrawn By:</text>
<text x="252.8" y="193.4">Sheet</text>
<text x="259.9" y="193.4">of</text>
</g>
</svg>
